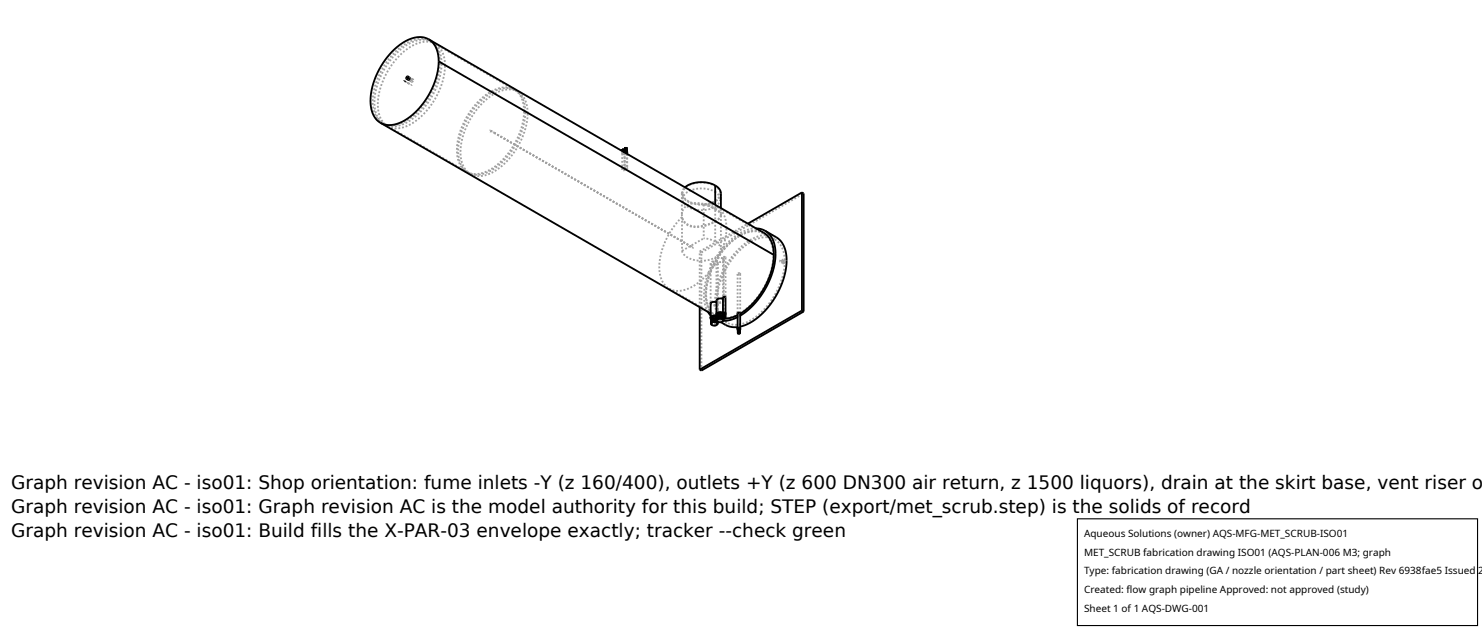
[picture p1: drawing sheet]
<svg xmlns="http://www.w3.org/2000/svg" width="212mm" height="90mm" viewBox="0 0 212 90" stroke-linecap="round" stroke-linejoin="round" font-family="sans-serif">
<g fill="none" stroke="#a0a0a0" stroke-width=".26" stroke-dasharray=".3 .3" stroke-linecap="butt">
<path d="M54.6 17.6l.6 .2 .6 .1 1.2-.2 1.4-.7 1.4-1.2 1.3-1.6 .9-1.8 .6-1.7 .2-1.8M54.6 17.6l.3 .1M54.9 17.7l.5 .3h.7l1.3-.2 1.4-.7 1.3-1.2 1.3-1.6 .9-1.7 .6-1.8 .2-1.7M55.4 18l.5 .2 .6 .1 1.3-.2 1.4-.7 1.4-1.2 1.2-1.6 1-1.7 .5-1.8 .3-1.7M55.4 18l11.3 6.5M57.8 11.6l.2 .1M58.3 11.9l.5 .2M58.3 11.4v-.2l.2-.1M58.5 11.5v-.2l.2-.1M58.5 11.5l.3 .2M58.7 11.2l.1 .1M58.7 11.2l.3 .1"/>
<path d="M58.8 11.3l-.3 .2M58.8 11.7l.2-.3M59 11.3l-.2 .1v.3M59 11.4v-.1M61.4 5.8l-.7-.2-.8-.1-.9 .2-.9 .5-1 .6-.9 .8-.9 1.1-.7 1-.5 1.2-.5 1.2-.3 1.2-.1 1.1 .1 1 .3 1 .4 .7 .6 .5M61.4 5.8l.3 .2M61.7 6l-.8-.3h-.9l-.9 .2-.9 .4-.9 .7-.9 .8-.8 1.1-.7 1-.7 1.3-.4 1.1-.2 1.2-.1 1.2 .1 1 .3 .9 .4 .6 .6 .5M62.1 6.3l-.7-.3h-.9l-.9 .2-.9 .4-.9 .7-.9 .8-.8 1-.7 1.1-.6 1.2-.5 1.3-.3 1.1v1.2l.1 1.1 .3 .8 .4 .6 .6 .5M62.1 6.3l11.3 6.5M62.8 8.9l-.1-1-.2-.9-.5-.7-.6-.5M63.1 9.1l-.1-1.1-.3-.9-.5-.6-.5-.5M63.6 9.4l-.1-1-.3-.9-.5-.8-.6-.4"/>
<path d="M70.1 18.7l.1 .1M70.6 19l28.4 16.4M70.6 19l28.4 16.3M73.4 12.8l-.7-.3h-.7l-.9 .2-1 .4-.9 .6-.9 .8-.9 1-.7 1.2-.6 1.1-.5 1.2-.2 1.2-.1 1.1v1l.3 1 .5 .7 .6 .5M73.6 12.9l-.7-.3h-.9l-.9 .2-.9 .4-.9 .7-.9 .8-.7 .9-.8 1.2-.6 1-.5 1.4-.3 1.2-.1 1.1 .1 1.1 .3 .9 .5 .7 .5 .4M73.6 12.9l.4 .2M74 13.1l-.8-.3h-.9l-.8 .2-1 .4-1 .7-.8 .8-1.5 2-.6 1.2-.4 1.2-.3 1.2-.1 1.1v1l.3 1 .4 .7 .7 .5M74.8 15.9v-1.1l-.3-.8-.5-.7-.6-.5M75 16l-.1-1.1-.3-.9-.4-.6-.6-.5M75.4 16.2l-.1-1.1-.3-.8-.5-.7-.5-.5M66.7 24.5l1.1 .3 1.3-.2 1.4-.7 1.3-1.1 1.3-1.6 1-1.8 .5-1.8 .2-1.7M66.8 24.6l1.2 .4 1.3-.3 1.3-.6 1.5-1.3 1.1-1.4 1-1.9 .6-1.7 .2-1.8"/>
<path d="M66.8 24.6l.4 .2M67.2 24.8l.5 .3h.6l1.4-.2 1.4-.8 1.4-1.2 1.2-1.6 .9-1.7 .6-1.7 .2-1.7M88.9 24.2l.1-.1h.2M88.9 21.9l.3-.1M88.9 21.9v2.3M88.9 21.8l.1-.1M88.9 21.9h.2M88.9 21.8l.2-.1M88.9 21.6l.2-.1M88.9 21.4h.2M88.9 21.9v-.1M88.9 21.8v-.2"/>
<path d="M89.1 21.9h.1M89.1 21.7l.1 .1M89.1 21.5l.1 .1M89.1 21.4h.1M89.2 24.1v.1M89.2 21.8v2.3M89.2 21.8v.1M89.2 21.9l-.1 .1-.2-.1M89.2 21.8h-.1h-.2M89.2 21.6l-.1 .1-.2-.1M89.2 21.4l-.1 .1-.2-.1M89.2 21.4l-.2 .1-.1-.1"/>
<path d="M89.2 21.9v-.1M89.2 21.8v-.1M89.2 24l.3-.1M89.2 21.8v2.2M89.2 24.2l-.2 .1-.1-.1M89.2 21.9v2.3M89.3 21.7h.2M89.3 21.6l.2-.1M89.3 21.4l.2-.1M89.3 21.2h.2M89.3 21.7v-.1M89.3 21.6v-.1"/>
<path d="M89.5 21.5v.1M89.5 21.3v.1M89.5 23.9l.1 .1M89.5 22v1.9M89.5 21.7l-.1 .1-.1-.1M89.5 21.6h-.1h-.1M89.5 21.4l-.1 .1-.1-.1M89.5 21.2l-.1 .1-.1-.1M89.5 21.7v-.1M89.5 21.6v-.1M89.6 24l-.2 .1-.2-.1M89.6 21.7l-.2 .1-.2-.1"/>
<path d="M89.6 22v2M97.4 30.7l.1-.6 .3-.5 .5-.3 .6-.3h.7l.8 .1 1.7 .7M97.4 27.6l.1-.4 .3-.5M97.4 27.6v3.1M97.4 31l-1.1 1.2-.9 1.5-.7 1.5-.4 1.6-.1 1.5 .2 1.3 .4 .9 .8 .7M97.4 31v4.8M97.4 35.8l3.1-1.8M97.4 35.8l.3 .6 .7 .5 .9 .3h1l1-.1 .9-.4 .6-.5 .2-.6M97.5 27.6l.1-.5 .4-.3 .5-.4 .7-.2 .8-.1h.8l1.3 .4M97.5 28.5l.1-.5 .3-.4 .5-.3 .7-.3 1.6-.1 .7 .2 .7 .3M97.5 27.6v.9M99 35.4v-.1"/>
<path d="M99 35.3v.1M99.9 35.9l6.9-4M100.2 36.1l-.3-.2M100.2 36.1l14.6-8.5M100.5 29.2v4.8M100.5 29.2l1.6 .7M101.5 37.6l.1 .2 .4 .1 .4-.1 .1-.2M101.5 37.6v5.6M102.1 26.5l.6 .6 .2 .5M102.1 27.4l.6 .5 .2 .6M102.1 29.8l.7 .4 .2 .5M102.1 29.8v-.6"/>
<path d="M102.1 29.9l.7 .4 .2 .5M102.1 34.5v-4.6M102.1 34.5l-.7-.3-.9-.2M102.3 37.1l.2 .2 .3 .1 .4-.1 .2-.2M102.3 37.1v5.8M102.4 29.5l-.9-.3h-1M102.4 29.5l6.6 3.8M102.4 37.4l-.6-.1-.3 .3M102.5 37.6l-.1-.2M102.5 37.6v5.7M102.9 27.6l-.2 .6-.6 .5-.8 .3-1 .2-1.1-.1-.9-.4-.6-.5-.2-.6M102.9 28.5l-.2 .5-.6 .5-.8 .4-1 .1-1.1-.1-.9-.3-.6-.5-.2-.6"/>
<path d="M102.9 27.6v.9M103 30.7l-.3 .5-.9 .5-1.2 .5-1.1 .1-.8-.1-.7-.3-.4-.5-.2-.7M103 27.6l-.2 .6-.6 .5-1 .4-.9 .1-1.2-.1-.9-.4-.6-.4-.2-.7M103 30.8l-.3 .5-.9 .5-1.1 .4-1.1 .2h-.8l-.7-.3-.5-.5-.2-.6M103 35.6l-.3-.6-.6-.5M103 29.7v1M103 30.8v4.8M103.2 36.9l-.5-.1-.4 .3M103.3 36.8l.1 .1 .2-.1M103.3 36.8v5.6M103.4 37.1l-.2-.2M103.4 37.1v5.7"/>
<path d="M103.6 36.7l-.3 .1M103.6 36.8v-.1M103.6 36.8v5.6M103.8 32.6l-.1-1.1-.3-.9-.5-.6-.5-.5M105.3 39.1l.2 .1 .2-.1M105.3 39.1v5.6M105.7 39l-.4 .1M105.7 39.1v-.1M105.7 39.1v5.6M108 32.6l-.8 .1-.8 .2-1.6 1-1.5 1.4-1.3 1.9-.9 2.1-.5 2v1.8l.2 .8 .3 .6M109 33.3l-.7-.2-.8-.1-.9 .2-1 .5-.9 .6-.9 .9-.9 1-.7 1.1-.6 1.3-.4 1.2-.3 1.2v1.1l.1 1 .2 .8 .5 .7 .6 .5M109.1 33.3l-.7-.3h-.8l-1 .2-.9 .4-1.1 .7-.9 .9-.8 1-.7 1-.6 1.3-.4 1.1-.3 1.2-.1 1.1 .1 1.1 .3 .9 .4 .8 .6 .4"/>
<path d="M109.1 33.3l1.6 .9M109.1 33.3l-.7-.3-.8-.1-.9 .2-1 .5-.9 .6-1 .9-.8 1-.8 1.1-.6 1.2-.4 1.2-.3 1.2-.1 1.3 .1 1 .3 .9 .4 .7 .6 .5M110.4 36.4l-.1-1-.2-.9-.5-.7-.6-.5M110.5 36.4l-.1-1-.3-.9-.4-.7-.6-.5M110.7 34.2l.5 .5 .5 .7 .3 .9 .1 1M111.5 37.4v-.2l.1-.1M111.6 37.1h.1M111.7 37.1l-.2 .3M111.8 37.6l.3-.3M111.8 37.6l-.3-.2M112 37.3l-.2 .1v.2M112 37.3l-.4-.2"/>
<path d="M112.1 37.3h-.1M112.1 37.3l-.2 1.7-.6 1.8-1 1.9-1.2 1.5-1.4 1.2-1.4 .8-1.3 .2-.6-.1-.6-.2M95.6 41.2l.5 .3h.6l1.4-.2 1.4-.7 1.3-1.2 1.2-1.6 .9-1.7 .6-1.8 .3-1.7M95.6 41.2l6.7 3.9M99.9 43.9v-8M100.2 52.9v-16.8M101.5 45.1l.5 .4M101.5 43.3l.2 .2 .4 .1h.3l.1-.2M101.5 45.4l.1 .2 .4 .1 .4-.1 .1-.2M101.5 43.2l.1 .2 .5 .2 .3-.1 .1-.2M101.5 44.8l.7 .4M101.5 45.4l.2 .2 .3 .1 .4-.1 .1-.2"/>
<path d="M101.6 45.6l.2 .2h.4l.2-.1 .1-.2M101.6 45.8l.2 .2h.3l.3-.1 .1-.2M101.6 46l.4 .2h.3l.2-.2M101.6 45.5l.1 .2 .3 .1 .3-.1 .2-.2M101.6 45.7l.1 .2 .3 .1 .3-.1 .2-.2M101.6 46l.1 .1 .3 .1h.3l.2-.2M101.6 46.2l.1 .2 .3 .1 .3-.1 .2-.2M101.6 46.3l.4 .2 .5-.2M102 45.5l.6 .2 .7 .1M102 45.5l1 .5M102.2 45.2l1.1 .3M102.2 45.1l.8 .3 .8 .1 .8-.2 1-.5"/>
<path d="M102.2 45.1l1.6 1M102.3 45.1l.7 .3h.8l.8-.2 1-.4M102.3 42.9l.2 .3h.4l.3-.1 .2-.2M102.3 44.9l.2 .2 .4 .1 .3-.1 .2-.2M102.3 44.9l.2 .2 .3 .1 .4-.1 .2-.2M102.3 42.9l.2 .2 .4 .1 .3-.1 .2-.3M102.4 43.2h-.1M102.4 43.1l-.6-.1-.3 .2M102.4 45.2l.6 .1 .3-.1 .1-.2M102.4 45.3l.2 .2h.3l.3-.1 .1-.2M102.4 45.5l.4 .3 .3-.1 .2-.2M102.4 45l.1 .2 .3 .1 .4-.1 .1-.2"/>
<path d="M102.4 45.2l.1 .2 .3 .1 .4-.1 .1-.2M102.4 45.5l.1 .2 .3 .1 .4-.1 .1-.2M102.4 45.7l.1 .2 .3 .1 .3-.1 .2-.2M102.4 45.8l.4 .2 .5-.2M102.5 45.9l-.1-.1M102.5 45.5l-.1-.1M102.5 45.7l-.1-.1M102.5 45.5v.2M102.5 45.7v.2M102.5 43.4l-.1-.2M102.5 45.4l-.1-.3M102.5 45.4l-.1-.2"/>
<path d="M102.5 45.5l-.1-.2M102.5 43.3l-.1-.2M102.5 43.4v2M102.5 45.5v-.1M103.2 42.6l-.5-.1-.3 .2-.1 .2M103.3 42.5l.1 .1 .2-.1M103.3 44.8l.1 .1 .2-.1M103.3 42.4l.1 .2 .2-.2M103.3 45v.1M103.3 45h.3M103.3 45.3v.1M103.3 45.1h.3"/>
<path d="M103.3 45.2h.3M103.3 45.1v.1M103.3 44.9l.1 .1 .2-.1M103.3 45l.1 .1 .2-.1M103.3 45.2l.1 .1 .2-.1M103.3 45.4h.3M103.4 42.9l-.1-.2M103.4 44.9l-.1-.2M103.4 45l-.1-.2M103.4 42.8l-.2-.2M103.4 42.9v2M103.4 45v-.1"/>
<path d="M103.6 42.3h-.2l-.1 .1M103.6 46.4l-.6-.6-.5-.8-.3-.9-.1-1.1 .1-1.2 .3-1.3 .5-1.3 .7-1.2 .8-1.2 .9-1.1 .9-.8 1-.7 1-.5 .9-.2 .9 .1 .8 .3M103.6 42.4v-.1M103.8 46.1l-.6-.5-.4-.8-.3-.8-.1-1 .1-1.2 .3-1.2 .4-1.2 .6-1.2 .7-1.1 .8-1 1-.9 .9-.6 .9-.5 .9-.2h.9l.8 .3M105.3 45.3l.3-.2M105.3 45l.3-.1M105.3 44.8l.3 .1M105.3 46.9l.2 .1 .2-.1M105.3 44.7l.3 .1M105.4 46.9l.1 .1 .2-.1M105.4 47.1h.3M105.4 47.3h.3"/>
<path d="M105.4 47.4h.3M105.4 47.1h.1h.2M105.4 47.2l.1 .1 .2-.1M105.4 47.4l.1 .1 .2-.1M105.4 47.6h.3M105.6 45.1h.1M105.6 44.9v.2M105.6 44.8h.1M105.7 44.6l-.4 .1M105.7 44.8v.3M105.7 44.7l.9-.6 .9-.8 .9-1.1 .7-1.1 1-2.3 .3-1.2v-1.2M105.7 44.8l.9-.6 .9-.9 .9-1 .7-1.1 .6-1.2 .4-1.2 .3-1.3 .1-1.1"/>
<path d="M105.7 44.7v.1M105.7 46.6l-.4 .1M105.7 44.7v-.1"/>
</g>
<g fill="none" stroke="#000" stroke-width=".26">
<path d="M54.3 17.5l47.2 27.3M57.8 11.6h.1M58.2 10.9l.3 .2v.2l-.2 .1-.2-.2M58.2 10.9v.2l-.1 .1M58.2 10.9l-.1 .1v.2M61.2 5.6l48 27.7 .6 .5 .4 .7 .2 .8 .1 1.1M61.2 5.6l.6 .5 .5 .7 .3 .9 .1 1.1M61.2 5.6l-.7-.3h-.9l-.9 .2-1 .5-.9 .7-.9 .8-.8 1-.7 1.1-1.1 2.3-.3 1.2-.1 1.2 .1 1.2 .3 .9 .5 .7 .5 .4M62.7 8.8l-.3 1.7-.6 2-.9 1.7-1.3 1.6-1.4 1.1-1.4 .8-1.3 .2-1.2-.4M62.7 8.8l47.8 27.6M88.9 21.6l.2-.1 .1 .2M89 21.7l.2 .1"/>
<path d="M89.1 21.3l.1 .1M89.1 21.3l-.2 .1M89.2 21.4v.2M89.2 21.4h-.3v.2M89.2 21.8h.1M89.3 21.6l.1-.1 .1 .1M89.3 21.4l.2-.1v.3M89.3 21.2h.2M89.5 21.6l.1 .4M89.5 21.6h-.2l-.1 .2M89.5 21.6v.4M89.5 21.4v-.2h-.2v.4"/>
<path d="M102.1 26.5l.6 .4 .2 .5 .1 2.3M102.1 26.5l-1-.4-1.2-.1-1.2 .2-.9 .5M102.1 26.5v2.7M108 32.6l.6 .1 .7 .3M109.3 33l1.9 1.1 .4 .5 .4 .6 .2 .8 .1 1v1.2l-.3 1.1-.3 1.2-.6 1.3-.7 1.1-.8 1.1-.9 1-1 .8-1 .5-1 .3M109.3 33l.4 .3 .5 .5 .5 1.4v1.7l-.3 1.8-.8 2-1.1 1.7-1.3 1.5-1.5 1.2M110.5 36.4l-.1 1.2-.3 1.2-.4 1.2-.6 1.2-1.5 2.1-.9 .8-1 .7M114.5 27.5l-7.7 4.4M114.5 27.5v16.8M114.5 27.5l.3 .1v16.9M99.9 43.9v8.9M101.1 44.5l.4 .6"/>
<path d="M101.5 45.5l.1 .1M101.6 45.7v.1M101.6 46h.1M101.6 46.2v.1M101.6 46.2h.1M101.6 46.2l.1-.2h.3h.3l.2 .2M101.6 46.2l.1 .2 .3 .1 .3-.1 .2-.2M101.6 45.7v.5M102.3 43.2l-.4-.1-.4 .2v2.2M102.3 45l.1 .2-.6-.1-.3 .3 .3-.3h.6M102.3 45.6l-.4-.1-.3 .2M102.3 45.6h.1"/>
<path d="M102.3 45.8l-.4-.1-.3 .3M102.3 45.8l.2 .2M102.3 46h-.5l-.2 .2M102.3 46l.2 .2M102.3 45.5h-.5l-.2 .2M102.3 45.8l-.5-.1-.2 .3M102.3 45.8h.1M102.4 45.2v.1M102.4 45.7l.1-.2h.3h.4l.1 .2M102.4 45.7v.1M102.4 45.3l-.6-.1-.3 .3M102.4 45.4l-.3-.2-.3 .1-.2 .1v.3"/>
<path d="M102.4 45.7h.1M102.4 45.8l.1-.2 .3-.1 .4 .1 .1 .2M102.4 45.8l.1 .1 .3 .1 .4-.1 .1-.1M102.4 45.5l.1-.2 .3-.1 .4 .1 .1 .2M102.5 45.9v.1M102.5 46v.2M102.5 46.2h.1M102.5 46h.1M102.5 46.2v.1M103 46l1.1 .6 1.2 .1M103.3 42.7l-.5-.1-.5 .3v2.1M103.3 44.9v-2.4l.2-.1 .1 .1v2.4"/>
<path d="M103.3 44.7l-.6-.1-.3 .1-.1 .2M103.3 44.8l-.6-.1-.3 .2-.1 .1M103.3 44.9l.1-.1 .2 .1M103.3 44.9v.1M103.3 44.7l.2-.1 .1 .2-.2-.1-.1 .1zM103.3 45.2v-.3l.1-.1 .2 .1v.3M103.3 45v.1M103.3 45.2l-.3-.2-.5 .1-.1 .1v.5M103.3 45.2h.1M103.3 45.4h.1M103.3 45.2l-.5-.2-.3 .1-.1 .1M103.3 45l-.2-.2h-.4l-.3 .1v.3"/>
<path d="M103.3 45.7h.1M103.3 45.7v.1M103.3 45.2v.1M103.3 45.5v.2M103.3 45.1h.1M103.3 45.4l.1-.1 .2 .1M103.3 45.4l.1 .1 .2-.1M103.3 45.2v.2M103.3 45.4v.1M103.3 45.5l-.2-.2-.3-.1-.3 .1-.2 .2M103.3 45.5h.1M103.5 45h-.2"/>
<path d="M103.5 45h.1M103.5 45.2h-.2M103.5 45.2h.1M103.5 45.3l-.2 .1M103.5 45.3l.1 .1M103.6 45.2v.2M103.6 45.4h.1M103.6 45v.1M103.6 45.2h.1M103.6 44.9v.1M105.3 45.3l-1.2 .4-.8 .1v-.1M105.3 45l-1 .4-1 .1"/>
<path d="M105.3 47.1v-2.3l.2-.1 .2 .1v2.3M105.3 46.9l.2-.1 .2 .1M105.3 46.9h.1M105.3 47.1l.2-.2 .2 .2M105.3 47.1h.1M105.4 47.5h.1h.2M105.4 47.5v.1M105.4 47.4l.1-.1 .2 .1M105.4 47.2h.2l.1 .3M105.4 47.5h.1M105.4 47.6l.1-.1 .2 .1M105.4 47.6l.1 .1 .2-.1"/>
<path d="M105.7 47.6h.1M105.7 47.5v.1M105.7 47.2l-.1-.2h-.2v.5M105.7 47.2l-.2-.1-.1 .2M105.7 47.2v.1M105.7 46.9h.1M105.7 47.1h.1M114.5 44.3l.3 .2M114.5 44.3l-14.6 8.5M114.8 44.5l-14.6 8.4-.3-.1"/>
</g>
<path d="M153.9 74.1h57.1v15.2h-57.1z" fill="#fff" stroke="#000" stroke-width=".16"/>
<g font-size="2.6">
<text x="1.6" y="69.8">Graph revision AC - iso01: Shop orientation: fume inlets -Y (z 160/400), outlets +Y (z 600 DN300 air return, z 1500 liquors), drain at the skirt base, vent riser o</text>
<text x="1.6" y="73.3">Graph revision AC - iso01: Graph revision AC is the model authority for this build; STEP (export/met_scrub.step) is the solids of record</text>
<text x="1.6" y="76.7">Graph revision AC - iso01: Build fills the X-PAR-03 envelope exactly; tracker --check green</text>
</g>
<g font-size="1.4">
<text x="154.8" y="76.6">Aqueous Solutions (owner) AQS-MFG-MET_SCRUB-ISO01</text>
<text x="154.8" y="79.3">MET_SCRUB fabrication drawing ISO01 (AQS-PLAN-006 M3; graph</text>
<text x="154.8" y="82">Type: fabrication drawing (GA / nozzle orientation / part sheet) Rev 6938fae5 Issued 2</text>
<text x="154.8" y="84.7">Created: flow graph pipeline Approved: not approved (study)</text>
<text x="154.8" y="87.4">Sheet 1 of 1 AQS-DWG-001</text>
</g>
</svg>
